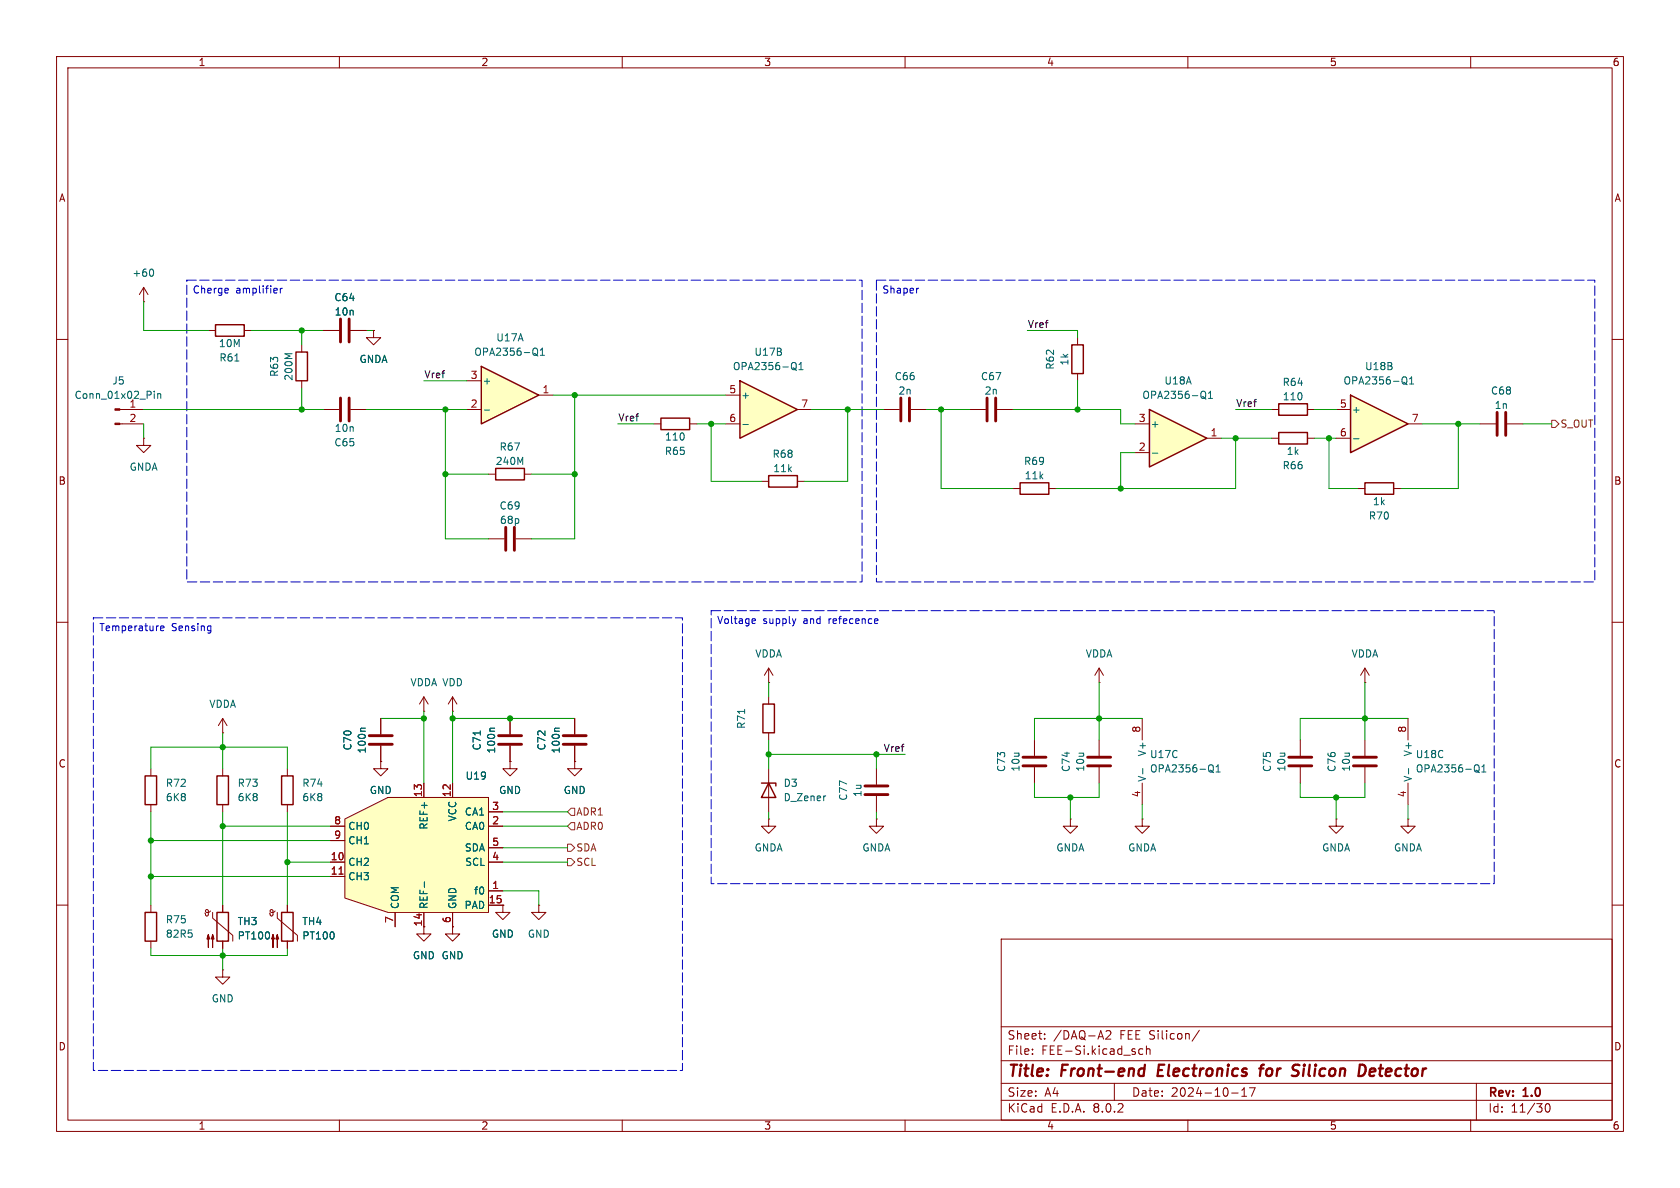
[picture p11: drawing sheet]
<svg xmlns="http://www.w3.org/2000/svg" width="297mm" height="210mm" viewBox="0 0 297 210" stroke-linecap="round" stroke-linejoin="round" font-family="sans-serif">
<g fill="none" stroke="#840000" stroke-width=".18">
<path d="M10 10h277v190h-277zM12 12h273v186h-273zM60 10v2M110 10v2M160 10v2M210 10v2M260 10v2M10 60h2M25.4 53.3h.1M25.4 50.8l-.8 1.3M25.4 50.8v2.5M25.4 50.8l.8 1.3"/>
<path d="M57.1 58.4h2.8M62 58.4h2.8M66 58.4v1.3h1.3l-1.3 1.3-1.2-1.3h1.2M66 58.4h.1M285 60h2M53.3 61v1.2M53.3 67.3v1.3M57.1 72.4h2.8M62 72.4h2.8M115.6 74.9h1.2M121.9 74.9h1.3M86.4 95.3h2.8"/>
<path d="M91.2 95.3h2.8M134.6 85.1h1.3M141 85.1h1.2M10 110h2M135.9 118.1v2.6M135.9 118.1l-.8 1.3M135.9 118.1l.8 1.3M194.3 118.1v2.6M194.3 118.1l-.8 1.3M194.3 118.1l.8 1.3M241.3 118.1l-.8 1.3M241.3 118.1v2.6"/>
<path d="M241.3 118.1l.8 1.3M285 110h2M39.4 135.9v1.3M50.8 135.9v1.3M67.3 134.6v1.3h1.3l-1.3 1.3-1.3-1.3h1.3M67.3 134.6h.1M135.9 120.7h.1M135.9 123.2v1.3M135.9 129.5v1.3M135.9 135.9v7.6M154.9 135.9v2.8M182.9 130.8v2.8"/>
<path d="M182.9 135.6v2.8M194.3 120.7h.1M194.3 130.8v2.8M194.3 135.6v2.8M201.9 127v3.8M201.9 138.4v3.8M229.9 130.8v2.8M229.9 135.6v2.8M241.3 120.7h.1M241.3 130.8v2.8M241.3 135.6v2.8M248.9 127v3.8"/>
<path d="M248.9 138.4v3.8M10 160h2M39.4 142.2v1.3M50.8 142.2v1.3M135.9 144.8v1.3h1.3l-1.3 1.2-1.3-1.2h1.3M135.9 144.8h.1M154.9 144.8v1.3h1.3l-1.3 1.2-1.2-1.2h1.2M154.9 144.8h.1M154.9 140.7v2.8M189.2 144.8v1.3h1.3l-1.3 1.2-1.2-1.2h1.2M189.2 144.8h.1M201.9 144.8v1.3h1.3l-1.3 1.2-1.2-1.2h1.2"/>
<path d="M201.9 144.8h.1M236.2 144.8v1.3h1.3l-1.3 1.2-1.3-1.2h1.3M236.2 144.8h.1M248.9 144.8v1.3h1.3l-1.3 1.2-1.3-1.2h1.3M248.9 144.8h.1M285 160h2M36.6 161.3l-.3-.2 .3-.3 .2 .2v.7l-.1 .2h-.3l-.2-.5M37.2 161l-.3 .3h-.3M37.6 161.3v1l3.5 3.1v1M39.4 160v1.3M39.4 166.4v1.2M177 166h108v32h-108z"/>
<path d="M60 198v2M110 198v2M160 198v2M177 194.5h108M177 191.5h108M177 187.5h108M177 181.5h108M182.5 186.3v.1M182.5 185.5v.1M184.7 183.6v.1M184.7 182.8v.1M195.5 182.3l.6-.1 .2 .1 .1 .3-.9 1.1h.9"/>
<path d="M197 191.5v3M202 185.5l-.4-.1-.3 .3v.4l.2 .2h.5M202.7 185.5l.2-.1 .3 .1 .1 .9M202.7 184.9v1.5M210 198v2M212 182.1l-1.3 2M217.7 193.2h1.2M219.5 193.8h.9M219.5 192.7l.5-.4v1.5M220.9 192.3h1l-.7 1.5M260 198v2M261 191.5v6.5"/>
<path d="M273.4 195.2l.1-.1a.81 .81 0 0 1 .6 .6 .81 .81 0 0 1-.3 .8l-.1 .1a.81 .81 0 0 1-.6-.6 .81 .81 0 0 1 .3-.8z"/>
</g>
<path d="M201.8 188.9l.5 .1M202.2 190.1l-.6 .1M202.4 188.2l-.2 2M204.9 188.2l-.3 2h1M222.6 188.9h.8M223.5 188.2l-.4 .1-.2 .2-.2 1.7M229 188.2l.7 .1M229.2 189.3a.46 .46 0 0 1 .4 .4 .46 .46 0 0 1-.3 .4M240.9 188.2a1.11 1.11 0 0 1 0 1.9M242.9 188.9l-.6 .1-.2 .9 .2 .3h.4M243.1 189.4l-1 .1" fill="none" stroke="#840000" stroke-width=".4"/>
<g fill="none" stroke="#006464" stroke-width=".18">
<path d="M26.9 47.6a.79 .79 0 0 1 0 1.2M131.6 125.4v.7M202 135.8v1M214 135.2a.43 .43 0 0 1 .5 .4v.4a.43 .43 0 0 1-.5 .5M214 136.2l.6 .4M215 136.5h.7M215 135.6l.3-.4v1.3M249 135.8v1M260.9 135.2a.43 .43 0 0 1 .6 .4v.4l-.2 .4M261 136.2l.3 .2M261.3 136.4l.2 .2M261.3 136.4l-.4 .1"/>
<path d="M262 136.5h.7M262 135.6l.3-.4v1.3M145.9 140.7h.1"/>
</g>
<g fill="none" stroke="#840000" stroke-width=".51">
<path d="M60.2 56.4v4.1M61.7 56.4v4.1M60.2 70.4v4M61.7 70.4v4M89.4 93.2v4.1M90.9 93.2v4.1M152.9 138.9h4.1M180.8 133.9h4.1M180.8 135.4h4.1M192.3 133.9h4M192.3 135.4h4M227.8 133.9h4.1"/>
<path d="M227.8 135.4h4.1M239.3 133.9h4M239.3 135.4h4M152.9 140.5h4.1"/>
</g>
<path d="M52.3 62.2h2.1v5.1h-2.1zM116.8 73.9h5.1v2h-5.1zM135.9 84.1h5.1v2h-5.1zM38.4 137.2h2v5h-2zM49.8 137.2h2v5h-2zM134.6 138.4h2.6v.5M134.9 124.5h2v5h-2zM135.9 138.4l1.3 2.6h-2.6zM38.4 161.3h2v5.1h-2z" fill="none" stroke="#840000" stroke-width=".25"/>
<g fill="#840000" stroke="#840000" stroke-width=".18">
<path d="M36.8 165.2l.3 .8h-.5l.2-.8v2.3z"/>
<path d="M37.6 165.2l.2 .8h-.5l.3-.8v2.3z"/>
</g>
<path d="M85.1 64.8l10.1 5.1-10.1 5z" fill="#ffffc2"/>
<path d="M85.1 64.8l10.1 5.1-10.1 5zM87.6 82.8h5.1v2h-5.1z" fill="none" stroke="#840000" stroke-width=".25"/>
<path d="M82.5 72.4h2.6M82.5 67.3h2.6M95.2 69.9h2.6M86.4 83.8h1.2M92.7 83.8h1.3" fill="none" stroke="#840000" stroke-width=".18"/>
<path d="M85.6 72.5h1M94.5 61.5a.43 .43 0 0 1 .5 .5v.4l-.1 .3M94.6 62.5l.3 .2M94.9 62.7l.2 .2M94.9 62.7l-.4 .1M95.5 62.8h.7M95.5 61.9l.4-.4v1.3" fill="none" stroke="#006464" stroke-width=".18"/>
<path d="M130.8 67.3l10.2 5.1-10.2 5.1z" fill="#ffffc2"/>
<path d="M130.8 67.3l10.2 5.1-10.2 5.1zM241.3 85.3h5.1v2.1h-5.1z" fill="none" stroke="#840000" stroke-width=".25"/>
<path d="M25.4 77.5v1.2h1.3l-1.3 1.3-1.3-1.3h1.3M25.4 77.5h.1M128.3 69.9h2.5M128.3 74.9h2.5M141 72.4h2.5M261.6 74.9h2.8M266.4 74.9h2.8M240 86.4h1.3M246.4 86.4h1.2" fill="none" stroke="#840000" stroke-width=".18"/>
<path d="M131.3 75h1M140.2 64.1a.43 .43 0 0 1 .6 .4v.4l-.2 .4M140.3 65l.3 .3M140.6 65.3l.2 .2M140.6 65.3h-.4M141.2 65.3h.8M141.2 64.4l.4-.3v1.2" fill="none" stroke="#006464" stroke-width=".18"/>
<path d="M264.7 72.9v4.1M266.2 72.9v4.1" fill="none" stroke="#840000" stroke-width=".51"/>
<path d="M238.8 69.9l10.1 5-10.1 5.1z" fill="#ffffc2"/>
<path d="M238.8 69.9l10.1 5-10.1 5.1z" fill="none" stroke="#840000" stroke-width=".25"/>
<path d="M21.2 72.4h4.2M21.2 74.9h4.2M236.2 72.4h2.6M236.2 77.5h2.6M248.9 74.9h2.6" fill="none" stroke="#840000" stroke-width=".18"/>
<path d="M27.3 69.2v.1M27.3 69.6v.8M27.9 69.6v.8M27.9 69.7l.2-.1h.3v.8M239.3 77.6h1M248.2 66.6a.43 .43 0 0 1 .5 .4v.5l-.2 .3M248.2 67.6l.3 .2M248.5 67.8l.3 .2M248.5 67.8l-.3 .1M249.2 67.9h.7M249.2 67l.4-.4v1.3" fill="none" stroke="#006464" stroke-width=".18"/>
<g fill="#840000" stroke="#840000" stroke-width=".18">
<path d="M20.3 74.8h.9v.3h-.9z"/>
<path d="M20.3 72.3h.9v.2h-.9z"/>
</g>
<path d="M203.2 72.4l10.2 5.1-10.2 5.1z" fill="#ffffc2"/>
<path d="M189.5 61h2v5h-2zM203.2 72.4l10.2 5.1-10.2 5.1zM226.1 71.4h5v2h-5zM226.1 76.5h5v2h-5zM180.3 85.3h5.1v2.1h-5.1zM25.7 137.2h2v5h-2zM25.7 161.3h2v5.1h-2zM49.8 161.3h2v5.1h-2z" fill="none" stroke="#840000" stroke-width=".25"/>
<g fill="none" stroke="#840000" stroke-width=".18">
<path d="M190.5 59.7v1.3M156.2 72.4h2.8M161 72.4h2.8M171.4 72.4h2.8M176.3 72.4h2.8M190.5 66v1.3M200.7 74.9h2.5M213.4 77.5h2.5M224.8 77.5h1.3M224.8 72.4h1.3M231.1 77.5h1.3M231.1 72.4h1.3"/>
<path d="M179.1 86.4h1.2M185.4 86.4h1.3M200.7 80h2.5M26.7 135.9v1.3M39.4 129.5h.1M39.4 127l-.8 1.3M39.4 127v2.5M39.4 127l.7 1.3M90.2 134.6v1.3h1.2l-1.2 1.3-1.3-1.3h1.3M90.2 134.6h.1M90.2 127v2.8M90.2 131.8v2.8"/>
<path d="M101.6 134.6v1.3h1.3l-1.3 1.3-1.3-1.3h1.3M101.6 134.6h.1M101.6 127v2.8M101.6 131.8v2.8M26.7 142.2v1.3M26.7 160v1.3M26.7 166.4v1.2M39.4 171.5v1.2h1.2l-1.2 1.3-1.3-1.3h1.3M39.4 171.5h.1M48 161.3l-.2-.2 .2-.3 .3 .2v.7l-.2 .2h-.3l-.2-.5M48.6 161l-.3 .3h-.3M49 161.3v1l3.6 3.1v1"/>
<path d="M50.8 160v1.3M50.8 166.4v1.2M74.9 163.8v1.3h1.3l-1.3 1.3-1.2-1.3h1.2M80 163.8v1.3h1.3l-1.3 1.3-1.3-1.3h1.3M80 163.8h.1M88.9 160v1.3h1.3l-1.3 1.3-1.3-1.3h1.3M88.9 160h.1M95.2 160v1.3h1.3l-1.3 1.3-1.2-1.3h1.2M95.2 160h.1"/>
</g>
<path d="M212.6 69.2a.43 .43 0 0 1 .5 .4v.4l-.1 .4M212.7 70.1l.3 .3M213 70.4l.2 .2M213 70.4h-.4M213.6 70.4h.8M213.6 69.5l.4-.3v1.2M203.7 80.1h1M84.9 129.2v.7M87.4 128.7h-.6l-.2 .2M98.9 128.7h-.7l-.2 .2" fill="none" stroke="#006464" stroke-width=".18"/>
<path d="M159.3 70.4v4M160.8 70.4v4M174.5 70.4v4M176 70.4v4M88.1 130h4.1M88.1 131.6h4.1M99.6 130h4M99.6 131.6h4" fill="none" stroke="#840000" stroke-width=".51"/>
<g fill="#840000" stroke="#840000" stroke-width=".18">
<path d="M48.3 165.2l.2 .8h-.5l.3-.8v2.3z"/>
<path d="M49 165.2l.3 .8h-.5l.2-.8v2.3z"/>
</g>
<path d="M61 144.8l7.6-3.8h17.8v20.3h-17.8l-7.6-2.5z" fill="#ffffc2"/>
<g fill="none" stroke="#840000" stroke-width=".18">
<path d="M36.8 58.4h1.3M43.2 58.4h1.2M57.1 58.4h2.8M62 58.4h2.8M66 58.4h.1M67.3 134.6h.1M67.3 127v2.8M67.3 131.8v2.8M74.9 125.7h.1M74.9 123.2v2.5M74.9 138.4v2.6M74.9 123.2l-.7 1.3"/>
<path d="M74.9 123.2l.8 1.3M80 125.7h.1M80 123.2v2.5M80 138.4v2.6M80 123.2l-.8 1.3M80 123.2l.8 1.3M90.2 134.6h.1M90.2 127v2.8M90.2 131.8v2.8M101.6 134.6h.1M101.6 127v2.8M101.6 131.8v2.8"/>
<path d="M58.4 152.4h2.6M58.4 154.9h2.6M58.4 146.1h2.6M58.4 148.6h2.6M61 144.8l7.6-3.8h17.8v20.3h-17.8l-7.6-2.5zM86.4 157.5h2.5M86.4 152.4h2.5M86.4 146.1h2.5M86.4 143.5h2.5M86.4 149.9h2.5M39.4 160v1.3M39.4 166.4v1.2"/>
<path d="M50.8 160v1.3M50.8 166.4v1.2M69.8 161.3v2.5M74.9 161.3v2.5M80 163.8h.1M80 161.3v2.5M86.4 160h2.5M88.9 160h.1"/>
</g>
<path d="M59.9 154.5h.8" fill="none" stroke="#a90000" stroke-width=".18"/>
<path d="M41.5 63.8h.7M64.6 128.7h-.7l-.2 .2M84.9 129.2v.7M87.4 128.7h-.6l-.2 .2M98.9 128.7h-.7l-.2 .2M75 155.9v1" fill="none" stroke="#006464" stroke-width=".18"/>
<path d="M65.3 130h4M65.3 131.6h4" fill="none" stroke="#840000" stroke-width=".51"/>
<path d="M38.1 57.4h5.1v2h-5.1z" fill="none" stroke="#840000" stroke-width=".25"/>
<path d="M274.3 74.3h.7l.6 .6-.6 .7h-.7zM100.3 151.8h.7l.6 .6-.6 .6h-.7zM100.3 146.1l.7-.7h.6v1.3h-.6zM100.3 149.2h.7l.6 .7-.6 .6h-.7zM101 142.9h.6v1.2h-.6l-.7-.6z" fill="none" stroke="#725600" stroke-width=".18"/>
<path d="M33 49.5h119.4v53.4h-119.4zM154.9 49.5h127v53.4h-127zM16.5 109.2h104.1v80h-104.1zM125.7 108h138.5v48.2h-138.5z" fill="none" stroke="#0000c2" stroke-width=".18" stroke-dasharray="1.7 .6"/>
<g fill="none" stroke="#0000c2" stroke-width=".18">
<path d="M40.3 51l.1 .3-.6 .1M48.9 51l.1 .3-.6 .1M49.6 51v.8M49.9 51l-.3 .2M162.4 51h-.2M28.4 111.1l.6-.1-.1-.3-.3-.1-.2 .2v.6h.5M37.2 110.6l.1 .1M37.3 110.6v1.1l-.1 .2M37.3 111.4l-.1 .1M133.1 109.4h.4l.1 .3-.6 .1M133.5 110.2h-.4M140.7 109.4l-.3 .8"/>
<path d="M155 109.4l.2 .3-.6 .1M155.1 110.2h-.1"/>
</g>
<g fill="none" stroke="#009600" stroke-width=".18">
<path d="M25.4 53.3v5.1h11.4M44.4 58.4h12.7M53.3 58.4v2.6M64.8 58.4h1.2M181.6 58.4h8.9v1.3M25.4 72.4h31.7M25.4 74.9v2.6M53.3 68.6v3.8M64.8 72.4h17.7M74.9 67.3h7.6M78.7 72.4v22.9h7.7M97.8 69.9h30.5"/>
<path d="M101.6 69.9v25.4h-7.6M109.2 74.9h6.4M123.2 74.9h5.1M125.7 74.9v10.2h8.9M143.5 72.4h12.7M149.9 72.4v12.7h-7.7M163.8 72.4h7.6M166.4 72.4v14h12.7M179.1 72.4h19v2.5h2.6M190.5 67.3v5.1M215.9 77.5h8.9M218.4 72.4h6.4"/>
<path d="M218.4 77.5v8.9h-31.7M232.4 72.4h3.8M232.4 77.5h3.8M234.9 77.5v8.9h5.1M251.5 74.9h10.1M257.8 74.9v11.5h-10.2M269.2 74.9h5.1M78.7 83.8h7.7M94 83.8h7.6M200.7 80h-2.6v6.4M26.7 135.9v-3.8h24.1v3.8M39.4 129.5v6.4"/>
<path d="M67.3 127h7.6M74.9 125.7v12.7M80 127h21.6M80 125.7v12.7M135.9 133.4h24.1M135.9 120.7v2.5M135.9 130.8v5.1M154.9 133.4v2.5M182.9 138.4v2.6h11.4v-2.6M194.3 120.7v10.1M201.9 127h-19v3.8M229.9 138.4v2.6h11.4v-2.6"/>
<path d="M241.3 120.7v10.1M248.9 127h-19v3.8M26.7 143.5v16.5M26.7 154.9h31.7M26.7 148.6h31.7M39.4 143.5v16.5M39.4 146.1h19M50.8 143.5v16.5M50.8 152.4h7.6M88.9 152.4h11.4M88.9 146.1h11.4M88.9 143.5h11.4"/>
<path d="M88.9 157.5h6.3v2.5M88.9 149.9h11.4M135.9 143.5v1.3M154.9 143.5v1.3M189.2 141v3.8M201.9 142.2v2.6M236.2 141v3.8M248.9 142.2v2.6M26.7 167.6v1.3h24.1v-1.3M39.4 167.6v3.9"/>
</g>
<g fill="#009600" stroke="#009600" stroke-width=".18">
<circle cx="39.4" cy="168.9" r=".46"/>
<circle cx="39.4" cy="146.1" r=".46"/>
<circle cx="50.8" cy="152.4" r=".46"/>
<circle cx="39.4" cy="132.1" r=".46"/>
<circle cx="26.7" cy="154.9" r=".46"/>
<circle cx="26.7" cy="148.6" r=".46"/>
<circle cx="198.1" cy="86.4" r=".46"/>
<circle cx="166.4" cy="72.4" r=".46"/>
<circle cx="189.2" cy="141" r=".46"/>
<circle cx="125.7" cy="74.9" r=".46"/>
<circle cx="190.5" cy="72.4" r=".46"/>
<circle cx="135.9" cy="133.4" r=".46"/>
<circle cx="154.9" cy="133.4" r=".46"/>
<circle cx="149.9" cy="72.4" r=".46"/>
<circle cx="236.2" cy="141" r=".46"/>
<circle cx="194.3" cy="127" r=".46"/>
<circle cx="241.3" cy="127" r=".46"/>
<circle cx="101.6" cy="69.9" r=".46"/>
<circle cx="80" cy="127" r=".46"/>
<circle cx="90.2" cy="127" r=".46"/>
<circle cx="101.6" cy="83.8" r=".46"/>
<circle cx="234.9" cy="77.5" r=".46"/>
<circle cx="257.8" cy="74.9" r=".46"/>
<circle cx="218.4" cy="77.5" r=".46"/>
<circle cx="74.9" cy="127" r=".46"/>
<circle cx="53.3" cy="72.4" r=".46"/>
<circle cx="78.7" cy="83.8" r=".46"/>
<circle cx="78.7" cy="72.4" r=".46"/>
<circle cx="53.3" cy="58.4" r=".46"/>
</g>
<g font-size="2.8" fill="#840000">
<text x="178" y="190.9">Title:</text>
<text x="187.7" y="190.9">Front-end</text>
<text x="205.5" y="190.9">Electronics</text>
<text x="224.4" y="190.9">for</text>
<text x="230.9" y="190.9">Silicon</text>
<text x="243.4" y="190.9">Detector</text>
</g>
<g font-size="2.1" fill="#840000">
<text x="178" y="184">Sheet:</text>
<text x="186.2" y="184">/DAQ-A2</text>
<text x="198" y="184">FEE Silicon/</text>
<text x="178" y="186.7">File:</text>
<text x="184.1" y="186.7">FEE-Si.kicad_sch</text>
<text x="178" y="196.9">KiCad</text>
<text x="178" y="194.1">Size:</text>
<text x="184.7" y="194.1">A4</text>
<text x="185.7" y="196.9">E.D.A.</text>
<text x="193.3" y="196.9">8.0.2</text>
<text x="200" y="194.1">Date:</text>
<text x="207" y="194.1">2024-10-17</text>
<text x="263" y="194.3">Rev:</text>
<text x="263" y="196.9">Id:</text>
<text x="267.1" y="196.9">11/30</text>
<text x="269.4" y="194.3">1.0</text>
</g>
<g font-size="1.8" fill="#840000">
<text x="35" y="11.9">1</text>
<text x="85" y="11.9">2</text>
<text x="135" y="11.9">3</text>
<text x="185" y="11.9">4</text>
<text x="235" y="11.9">5</text>
<text x="285" y="11.9">6</text>
<text x="10.3" y="35.9">A</text>
<text x="285.3" y="35.9">A</text>
<text x="10.3" y="85.9">B</text>
<text x="285.3" y="85.9">B</text>
<text x="10.3" y="135.9">C</text>
<text x="285.3" y="135.9">C</text>
<text x="10.3" y="185.9">D</text>
<text x="285.3" y="185.9">D</text>
<text x="35" y="199.9">1</text>
<text x="85" y="199.9">2</text>
<text x="135" y="199.9">3</text>
<text x="185" y="199.9">4</text>
<text x="235" y="199.9">5</text>
<text x="285" y="199.9">6</text>
</g>
<g font-size="1.8" fill="#006464">
<text x="23.3" y="49.1">+60</text>
<text x="59" y="53.4">C64</text>
<text x="59.1" y="56">10n</text>
<text x="38.6" y="61.6">10M</text>
<text x="38.7" y="64.1">R61</text>
<text x="63.5" y="64.4">GNDA</text>
<text x="83.7" y="63.1">OPA2356-Q1</text>
<text x="87.6" y="60.6">U17A</text>
<text x="129.5" y="65.6">OPA2356-Q1</text>
<text x="133.3" y="63.1">U17B</text>
<text x="186.5" y="65.4" transform="rotate(-90 186.5 65.4)">R62</text>
<text x="189.1" y="64.7" transform="rotate(-90 189.1 64.7)">1k</text>
<text x="241.2" y="65.6">U18B</text>
<text x="13.1" y="70.7">Conn_01x02_Pin</text>
<text x="19.8" y="68.2">J5</text>
<text x="49.4" y="66.7" transform="rotate(-90 49.4 66.7)">R63</text>
<text x="51.9" y="67.4" transform="rotate(-90 51.9 67.4)">200M</text>
<text x="85.2" y="68.2">+</text>
<text x="130.9" y="70.7">+</text>
<text x="158.1" y="67.4">C66</text>
<text x="158.7" y="70">2n</text>
<text x="173.3" y="67.4">C67</text>
<text x="174" y="70">2n</text>
<text x="201.9" y="70.7">OPA2356-Q1</text>
<text x="205.8" y="68.2">U18A</text>
<text x="226.7" y="68.4">R64</text>
<text x="226.7" y="71">110</text>
<text x="237.4" y="68.2">OPA2356-Q1</text>
<text x="263.5" y="70">C68</text>
<text x="22.8" y="72.1">1</text>
<text x="59.1" y="76.6">10n</text>
<text x="203.3" y="75.8">+</text>
<text x="238.9" y="73.3">+</text>
<text x="264.1" y="72.5">1n</text>
<text x="22.8" y="83.4">GNDA</text>
<text x="59" y="79.1">C65</text>
<text x="87.5" y="82.4">240M</text>
<text x="88.2" y="79.9">R67</text>
<text x="117.4" y="80.6">R65</text>
<text x="117.5" y="78.1">110</text>
<text x="136.5" y="81.1">R68</text>
<text x="136.6" y="83.7">11k</text>
<text x="180.9" y="82.4">R69</text>
<text x="226.7" y="83.2">R66</text>
<text x="227.4" y="80.6">1k</text>
<text x="181.1" y="84.9">11k</text>
<text x="242.6" y="89.5">1k</text>
<text x="88.2" y="90.3">C69</text>
<text x="88.3" y="92.8">68p</text>
<text x="241.9" y="92">R70</text>
<text x="133.4" y="116.4">VDDA</text>
<text x="191.8" y="116.4">VDDA</text>
<text x="238.8" y="116.4">VDDA</text>
<text x="36.9" y="125.3">VDDA</text>
<text x="72.5" y="121.5">VDDA VDD</text>
<text x="131.9" y="128.9" transform="rotate(-90 131.9 128.9)">R71</text>
<text x="62.3" y="132.8" transform="rotate(-90 62.3 132.8)">C70</text>
<text x="64.9" y="133.3" transform="rotate(-90 64.9 133.3)">100n</text>
<text x="85.2" y="132.8" transform="rotate(-90 85.2 132.8)">C71</text>
<text x="87.7" y="133.3" transform="rotate(-90 87.7 133.3)">100n</text>
<text x="96.6" y="132.8" transform="rotate(-90 96.6 132.8)">C72</text>
<text x="99.2" y="133.3" transform="rotate(-90 99.2 133.3)">100n</text>
<text x="177.9" y="136.6" transform="rotate(-90 177.9 136.6)">C73</text>
<text x="180.4" y="136.5" transform="rotate(-90 180.4 136.5)">10u</text>
<text x="189.3" y="136.6" transform="rotate(-90 189.3 136.6)">C74</text>
<text x="191.9" y="136.5" transform="rotate(-90 191.9 136.5)">10u</text>
<text x="202.8" y="133.8" transform="rotate(-90 202.8 133.8)">V+</text>
<text x="203.2" y="134.2">U17C</text>
<text x="203.2" y="136.8">OPA2356-Q1</text>
<text x="224.9" y="136.6" transform="rotate(-90 224.9 136.6)">C75</text>
<text x="227.4" y="136.5" transform="rotate(-90 227.4 136.5)">10u</text>
<text x="236.3" y="136.6" transform="rotate(-90 236.3 136.6)">C76</text>
<text x="238.9" y="136.5" transform="rotate(-90 238.9 136.5)">10u</text>
<text x="249.8" y="133.8" transform="rotate(-90 249.8 133.8)">V+</text>
<text x="250.2" y="134.2">U18C</text>
<text x="250.2" y="136.8">OPA2356-Q1</text>
<text x="29.2" y="139.3">R72</text>
<text x="29.2" y="141.8">6K8</text>
<text x="41.9" y="139.3">R73</text>
<text x="41.9" y="141.8">6K8</text>
<text x="53.3" y="139.3">R74</text>
<text x="53.3" y="141.8">6K8</text>
<text x="65.3" y="140.6">GND</text>
<text x="82.2" y="138">U19</text>
<text x="88.1" y="140.6">GND</text>
<text x="99.6" y="140.6">GND</text>
<text x="138.4" y="139.3">D3</text>
<text x="138.4" y="141.8">D_Zener</text>
<text x="150" y="141.6" transform="rotate(-90 150 141.6)">C77</text>
<text x="152.5" y="141" transform="rotate(-90 152.5 141)">1u</text>
<text x="202.8" y="138.3" transform="rotate(-90 202.8 138.3)">V-</text>
<text x="249.8" y="138.3" transform="rotate(-90 249.8 138.3)">V-</text>
<text x="61.5" y="146.9">CH0</text>
<text x="61.5" y="149.5">CH1</text>
<text x="75.8" y="146.8" transform="rotate(-90 75.8 146.8)">REF+</text>
<text x="80.9" y="145.3" transform="rotate(-90 80.9 145.3)">VCC</text>
<text x="82.1" y="146.9">CA0</text>
<text x="82.1" y="144.4">CA1</text>
<text x="61.5" y="153.3">CH2</text>
<text x="61.5" y="155.8">CH3</text>
<text x="82.1" y="150.7">SDA</text>
<text x="82.1" y="153.3">SCL</text>
<text x="133.3" y="150.7">GNDA</text>
<text x="152.4" y="150.7">GNDA</text>
<text x="186.6" y="150.7">GNDA</text>
<text x="199.3" y="150.7">GNDA</text>
<text x="233.6" y="150.7">GNDA</text>
<text x="246.3" y="150.7">GNDA</text>
<text x="70.7" y="160.8" transform="rotate(-90 70.7 160.8)">COM</text>
<text x="75.8" y="160.8" transform="rotate(-90 75.8 160.8)">REF-</text>
<text x="80.9" y="160.8" transform="rotate(-90 80.9 160.8)">GND</text>
<text x="82" y="160.9">PAD</text>
<text x="83.7" y="158.3">f0</text>
<text x="29.2" y="166">82R5</text>
<text x="29.2" y="163.4">R75</text>
<text x="41.9" y="166.3">PT100</text>
<text x="41.9" y="163.7">TH3</text>
<text x="53.3" y="166.3">PT100</text>
<text x="53.3" y="163.7">TH4</text>
<text x="86.9" y="166">GND</text>
<text x="93.2" y="166">GND</text>
<text x="72.9" y="169.8">GND GND</text>
<text x="37.3" y="177.4">GND</text>
</g>
<g font-size="1.8" fill="#0000c2">
<text x="34" y="52.2">Cherge</text>
<text x="41.7" y="52.2">amplifier</text>
<text x="155.9" y="52.2">Shaper</text>
<text x="17.5" y="111.9">Temperature</text>
<text x="30.3" y="111.9">Sensing</text>
<text x="126.7" y="110.6">Voltage</text>
<text x="134.9" y="110.6">supply</text>
<text x="142.1" y="110.6">and</text>
<text x="146.8" y="110.6">refecence</text>
</g>
<g font-size="1.8" fill="#0f0f0f">
<text x="181.6" y="58.1">Vref</text>
<text x="74.9" y="67">Vref</text>
<text x="109.2" y="74.6">Vref</text>
<text x="218.4" y="72">Vref</text>
<text x="156.1" y="133">Vref</text>
</g>
<g font-size="1.8" fill="#a90000">
<text x="83.1" y="67.1">3</text>
<text x="95.8" y="69.6">1</text>
<text x="128.8" y="69.6">5</text>
<text x="22.8" y="74.7">2</text>
<text x="83.1" y="72.1">2</text>
<text x="128.8" y="74.7">6</text>
<text x="141.5" y="72.1">7</text>
<text x="201.2" y="74.7">3</text>
<text x="213.9" y="77.2">1</text>
<text x="236.8" y="72.1">5</text>
<text x="236.8" y="77.2">6</text>
<text x="249.5" y="74.7">7</text>
<text x="201.2" y="79.8">2</text>
<text x="201.7" y="129.6" transform="rotate(-90 201.7 129.6)">8</text>
<text x="248.7" y="129.6" transform="rotate(-90 248.7 129.6)">8</text>
<text x="74.7" y="141" transform="rotate(-90 74.7 141)">13</text>
<text x="79.8" y="141" transform="rotate(-90 79.8 141)">12</text>
<text x="86.9" y="143.3">3</text>
<text x="201.7" y="141" transform="rotate(-90 201.7 141)">4</text>
<text x="248.7" y="141" transform="rotate(-90 248.7 141)">4</text>
<text x="59" y="145.8">8</text>
<text x="59" y="148.3">9</text>
<text x="86.9" y="145.8">2</text>
<text x="86.9" y="149.6">5</text>
<text x="58.4" y="152.1">10</text>
<text x="58.4" y="154.7">11</text>
<text x="86.9" y="152.1">4</text>
<text x="86.3" y="159.8">15</text>
<text x="86.9" y="157.2">1</text>
<text x="69.6" y="163.3" transform="rotate(-90 69.6 163.3)">7</text>
<text x="74.7" y="163.9" transform="rotate(-90 74.7 163.9)">14</text>
<text x="79.8" y="163.3" transform="rotate(-90 79.8 163.3)">6</text>
</g>
<g font-size="1.8" fill="#725600">
<text x="275.8" y="75.8">S_OUT</text>
<text x="101.8" y="146.9">ADR0</text>
<text x="101.8" y="144.4">ADR1</text>
<text x="101.8" y="153.3">SCL</text>
<text x="101.8" y="150.7">SDA</text>
</g>
</svg>
